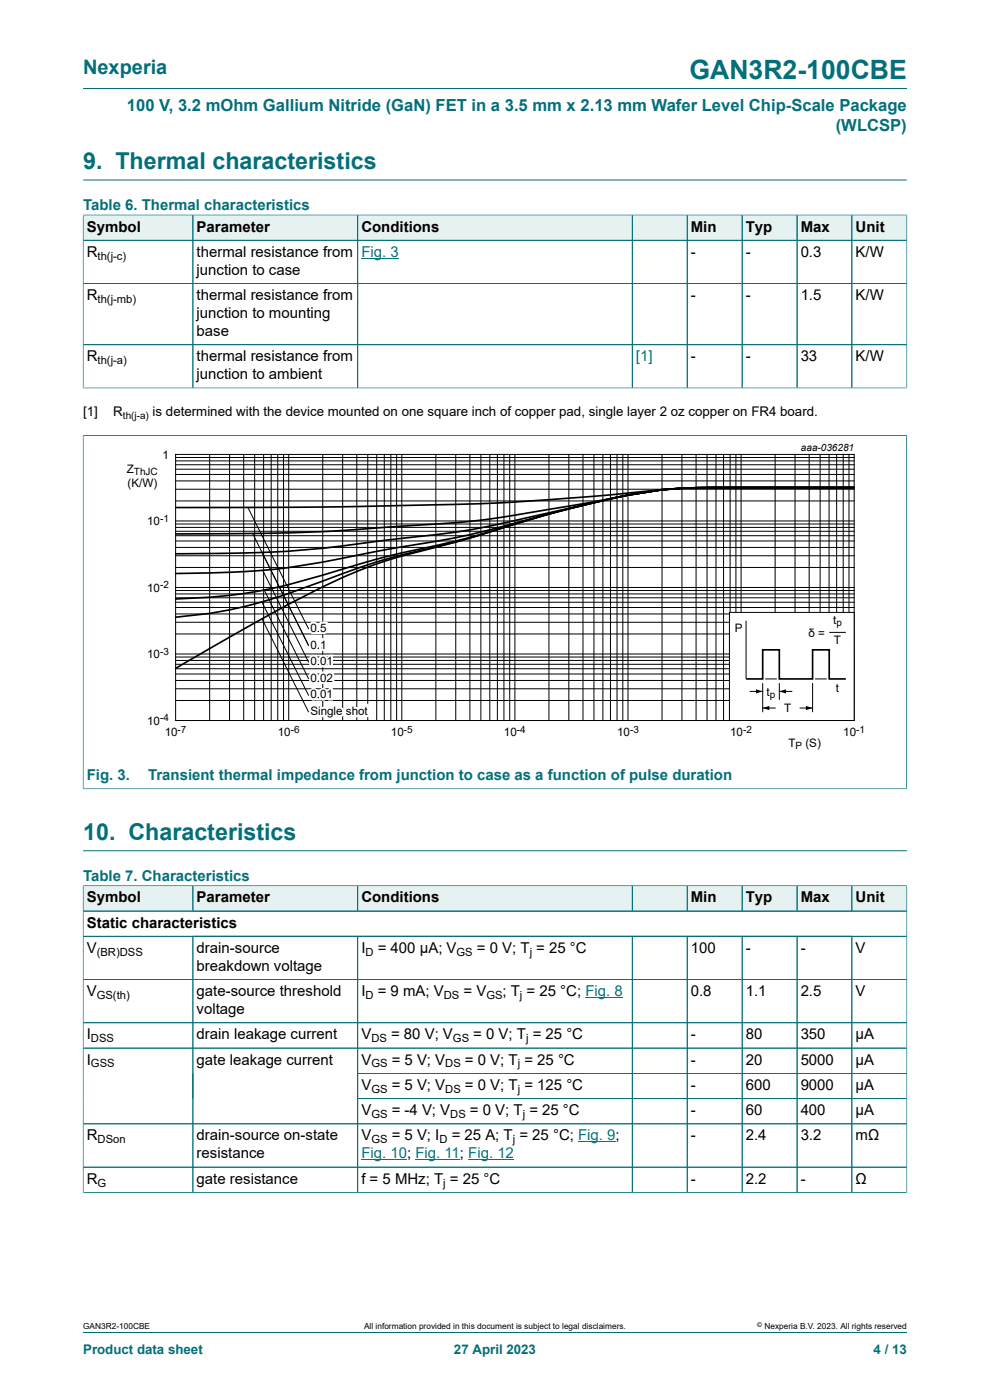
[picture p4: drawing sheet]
<svg xmlns="http://www.w3.org/2000/svg" width="210mm" height="297mm" viewBox="0 0 210 297" stroke-linecap="round" stroke-linejoin="round" font-family="sans-serif">
<path d="M17.6 18.8h174.8M17.6 38.2h174.8" fill="none" stroke="#036f7b" stroke-width=".21"/>
<path d="M17.7 45.7h23.2v5.2h-23.2z" fill="#e6f1f2"/>
<path d="M17.6 45.5v5.5h23.3v-5.4h-23.3" fill="none" stroke="#036f7b" stroke-width=".21"/>
<path d="M41 45.7h34.8v5.2h-34.8z" fill="#e6f1f2"/>
<path d="M40.9 45.6h35v5.4h-35z" fill="none" stroke="#036f7b" stroke-width=".21"/>
<path d="M75.9 45.7h58.1v5.2h-58.1z" fill="#e6f1f2"/>
<path d="M75.9 45.6h58.2v5.4h-58.2z" fill="none" stroke="#036f7b" stroke-width=".21"/>
<path d="M134.2 45.7h11.5v5.2h-11.5z" fill="#e6f1f2"/>
<path d="M134.1 45.6h11.7v5.4h-11.7z" fill="none" stroke="#036f7b" stroke-width=".21"/>
<path d="M145.8 45.7h11.5v5.2h-11.5z" fill="#e6f1f2"/>
<path d="M145.8 45.6h11.6v5.4h-11.6z" fill="none" stroke="#036f7b" stroke-width=".21"/>
<path d="M157.5 45.7h11.5v5.2h-11.5z" fill="#e6f1f2"/>
<path d="M157.4 45.6h11.7v5.4h-11.7z" fill="none" stroke="#036f7b" stroke-width=".21"/>
<path d="M169.1 45.7h11.5v5.2h-11.5z" fill="#e6f1f2"/>
<path d="M169.1 45.6h11.6v5.4h-11.6z" fill="none" stroke="#036f7b" stroke-width=".21"/>
<path d="M180.8 45.7h11.5v5.2h-11.5z" fill="#e6f1f2"/>
<g fill="none" stroke="#036f7b" stroke-width=".21">
<path d="M17.6 51h174.8M17.6 45.7v36.7M17.7 45.6h174.7M40.9 45.7v36.6M75.9 45.7v36.6M134.1 45.7v36.6M145.8 45.7v36.6M157.4 45.7v36.6M169.1 45.7v36.6M180.7 45.6v36.7M192.4 45.5v36.9M17.6 60.1h174.8"/>
<path d="M17.6 73.1h174.8M17.6 82.3h174.8M17.6 92.4h174.8M17.6 92.3v75.1M192.3 92.3v75.1M17.6 167.3h174.8"/>
</g>
<path d="M76.7 54.8h7.9" fill="none" stroke="#00f" stroke-width=".21"/>
<g fill="none" stroke="#000" stroke-width=".21">
<path d="M37.3 96.4h143.9v56.5h-143.9zM37.3 99.5h143.9M37.3 98.6h143.9M37.3 97.8h143.9M37.3 97.1h143.9M44.5 96.4v56.5M48.7 96.4v56.5M51.7 96.4v56.5M54 96.4v56.5M55.9 96.4v56.5M57.5 96.4v56.5M58.9 96.4v56.5"/>
<path d="M60.1 96.4v56.5M61.2 96.4v56.5M68.5 96.4v56.5M72.7 96.4v56.5M75.7 96.4v56.5M78 96.4v56.5M79.9 96.4v56.5M81.5 96.4v56.5M82.9 96.4v56.5M84.1 96.4v56.5M85.2 96.4v56.5M92.5 96.4v56.5"/>
<path d="M96.7 96.4v56.5M99.7 96.4v56.5M102 96.4v56.5M103.9 96.4v56.5M105.5 96.4v56.5M106.9 96.4v56.5M108.1 96.4v56.5M109.2 96.4v56.5M116.4 96.4v56.5M120.7 96.4v56.5M123.7 96.4v56.5M126 96.4v56.5"/>
<path d="M127.9 96.4v56.5M129.5 96.4v56.5M130.9 96.4v56.5M132.1 96.4v56.5M133.2 96.4v56.5M140.4 96.4v56.5M144.7 96.4v56.5M147.7 96.4v56.5M150 96.4v56.5M151.9 96.4v56.5M153.5 96.4v56.5M154.9 96.4v56.5"/>
<path d="M156.1 96.4v56.5M157.2 96.4v56.5M164.4 96.4v56.5M168.6 96.4v56.5M171.6 96.4v56.5M174 96.4v56.5M175.9 96.4v56.5M177.5 96.4v56.5M178.9 96.4v56.5M180.1 96.4v56.5M37.3 117.9h143.9M37.3 116.1h143.9"/>
<path d="M37.3 114.8h143.9M37.3 113.6h143.9M37.3 112.7h143.9M37.3 111.9h143.9M37.3 111.2h143.9M37.3 110.5h143.9M37.3 106.3h143.9M37.3 103.8h143.9M37.3 102h143.9M37.3 100.7h143.9M52.6 107.6l12.9 25.8M53.6 113.2l11.9 23.8"/>
<path d="M37.3 139.4h143.9M37.3 138.7h143.9M37.3 134.5h143.9M37.3 132h143.9M37.3 130.2h143.9M37.3 128.9h143.9M37.3 127.8h143.9M37.3 126.8h143.9M37.3 126h143.9M37.3 125.3h143.9M37.3 124.6h143.9M37.3 120.4h143.9"/>
<path d="M55.5 127.7l10 19.9M55.6 131.3l9.9 19.8M55.7 121l9.8 19.5M56 125.2l9.5 18.8M37.3 148.6h143.9M37.3 146.1h143.9M37.3 144.4h143.9M37.3 143h143.9M37.3 141.9h143.9M37.3 140.9h143.9M37.3 140.1h143.9"/>
</g>
<path d="M181.2 103.4h-31.2a172.1 172.1 0 0 0-20.5 1.6l-20.3 1.5-9.5 .4-31.2 .7-31.3 .1M181.2 103.4h-24a209.7 209.7 0 0 0-16.8 .5l-7.2 1.1-9.5 1.9-14.5 2.4a142.8 142.8 0 0 1-16.7 1.9l-24 1.6-12.6 .3-18.7 .2M181.2 103.4h-24a209.7 209.7 0 0 0-16.8 .5l-8.3 1.4-22.9 5.1a148.7 148.7 0 0 1-16.7 3l-16.8 2a170.8 170.8 0 0 1-18.2 1.7l-20.3 .4M181.2 103.4h-24a209.7 209.7 0 0 0-16.8 .5l-7.2 1.1-3.7 .8-8.8 2.1-11.5 3.1a172.4 172.4 0 0 1-16.7 3.8l-9.6 1.6-7.2 1.4a145.1 145.1 0 0 1-18.2 3l-8.8 .6-11.5 .3M181.2 103.4h-24a209.7 209.7 0 0 0-16.8 .5l-7.2 1.1-7.2 1.6a236.1 236.1 0 0 0-20.5 5.7l-3.5 1.1a206.1 206.1 0 0 1-17.9 4.1l-11.4 3.2a150 150 0 0 1-15.2 4.2l-1.6 .3a110.4 110.4 0 0 1-18.7 1.9M181.2 103.4h-24a209.7 209.7 0 0 0-16.8 .5l-7.2 1.1-7.2 1.6a225.8 225.8 0 0 0-20.5 5.7l-3.5 1.1a213 213 0 0 1-17.9 4.6l-8.4 2.6-14.5 5.3a97.3 97.3 0 0 1-16.7 4.2l-7.3 .8M181.2 103.4h-24a209.7 209.7 0 0 0-16.8 .5l-7.2 1.1-7.2 1.6a225.8 225.8 0 0 0-20.5 5.7l-8.8 2.7-11.5 3a91.9 91.9 0 0 0-16.7 6.5l-12.6 6.6-18.7 10.7" fill="none" stroke="#000" stroke-width=".35"/>
<path d="M154.7 129.9h26.5v23h-26.5z" fill="#fff"/>
<path d="M154.7 129.9h26.5v23h-26.5zM158.3 131.7v12.3M175.9 134.2h3.5M159.1 146.7h2.7M161.8 144.9v6.2M161.8 150.2h2.6M162.3 144h2.5M165.3 144.9v3.5M165.3 146.7h2.7M169.7 150.2h2.7M172.4 144.9v6.2M172.9 144h2.5" fill="none" stroke="#000" stroke-width=".21"/>
<path d="M158.3 144h3.5v-6.1h3.5v6.1h7.1v-6.1h3.5v6.1h3.5" fill="none" stroke="#000" stroke-width=".35"/>
<path d="M160.4 146.2l1.4 .5-1.4 .4zM161.8 150.2l1.4-.4v.8zM165.3 146.7l1.4-.5v.9zM171 149.8l1.4 .4-1.4 .4z" fill="#000"/>
<path d="M17.6 92.5v74.8M17.7 92.4h174.6M192.3 92.5v74.8M17.7 167.3h174.6M17.6 180.5h174.8" fill="none" stroke="#036f7b" stroke-width=".21"/>
<path d="M17.7 188h23.2v5.2h-23.2z" fill="#e6f1f2"/>
<path d="M17.6 187.8v5.5h23.3v-5.4h-23.3" fill="none" stroke="#036f7b" stroke-width=".21"/>
<path d="M41 188h34.8v5.2h-34.8z" fill="#e6f1f2"/>
<path d="M40.9 187.9h35v5.4h-35z" fill="none" stroke="#036f7b" stroke-width=".21"/>
<path d="M75.9 188h58.1v5.2h-58.1z" fill="#e6f1f2"/>
<path d="M75.9 187.9h58.2v5.4h-58.2z" fill="none" stroke="#036f7b" stroke-width=".21"/>
<path d="M134.2 188h11.5v5.2h-11.5z" fill="#e6f1f2"/>
<path d="M134.1 187.9h11.7v5.4h-11.7z" fill="none" stroke="#036f7b" stroke-width=".21"/>
<path d="M145.8 188h11.5v5.2h-11.5z" fill="#e6f1f2"/>
<path d="M145.8 187.9h11.6v5.4h-11.6z" fill="none" stroke="#036f7b" stroke-width=".21"/>
<path d="M157.5 188h11.5v5.2h-11.5z" fill="#e6f1f2"/>
<path d="M157.4 187.9h11.7v5.4h-11.7z" fill="none" stroke="#036f7b" stroke-width=".21"/>
<path d="M169.1 188h11.5v5.2h-11.5z" fill="#e6f1f2"/>
<path d="M169.1 187.9h11.6v5.4h-11.6z" fill="none" stroke="#036f7b" stroke-width=".21"/>
<path d="M180.8 188h11.5v5.2h-11.5z" fill="#e6f1f2"/>
<g fill="none" stroke="#036f7b" stroke-width=".21">
<path d="M17.6 198.6h174.8M17.6 188v65M17.7 187.9h174.7M40.9 188v5.2M40.9 198.6v54.4M75.9 188v5.2M75.9 198.6v54.4M134.1 188v5.2M134.1 198.6v54.4M145.8 188v5.2M145.8 198.6v54.4M157.4 188v5.2"/>
<path d="M157.4 198.6v54.4M169.1 188v5.2M169.1 198.6v54.4M180.7 187.9v5.4M180.7 198.6v54.4M192.4 187.8v65.2M192.4 193.3h-174.8M17.6 207.8h174.8M17.6 217h174.8M17.6 222.3h174.8M75.9 227.7h116.5M75.9 233.1h116.5"/>
<path d="M192.4 238.4h-174.8M17.6 253h174.8M17.6 247.6h174.8M17.6 282.6h174.8"/>
</g>
<path d="M124.2 211.6h7.9M76.7 246.1h9.7M88.1 246.1h9.5M99.3 246.1h9.7M122.6 242.3h8" fill="none" stroke="#00f" stroke-width=".21"/>
<text font-size="5.6" fill="#036f7b" x="146.3" y="16.8">GAN3R2-100CBE</text>
<g font-size="4.9" fill="#036f7b">
<text x="17.6" y="35.9">9. Thermal characteristics</text>
<text x="17.6" y="178.1">10. Characteristics</text>
</g>
<text font-size="4.2" fill="#036f7b" x="17.6" y="15.6">Nexperia</text>
<g font-size="3.5" fill="#036f7b">
<text x="26.9" y="23.7">100 V, 3.2 mOhm Gallium Nitride (GaN) FET in a 3.5 mm x 2.13 mm Wafer Level Chip-Scale Package</text>
<text x="177.3" y="27.9">(WLCSP)</text>
</g>
<g font-size="3.2" fill="#036f7b">
<text x="17.6" y="44.5">Table 6. Thermal characteristics</text>
<text x="18.4" y="165.5">Fig. 3.</text>
<text x="31.4" y="165.5">Transient thermal impedance from junction to case as a function of pulse duration</text>
<text x="17.6" y="186.8">Table 7. Characteristics</text>
</g>
<g font-size="3.2">
<text x="18.4" y="49.1">Symbol</text>
<text x="41.7" y="49.1">Parameter</text>
<text x="76.7" y="49.1">Conditions</text>
<text x="146.5" y="49.1">Min</text>
<text x="158.2" y="49.1">Typ</text>
<text x="169.8" y="49.1">Max</text>
<text x="181.5" y="49.1">Unit</text>
<text x="18.4" y="54.5">R</text>
<text x="41.7" y="54.5">thermal resistance from</text>
<text x="41.7" y="58.3">junction to case</text>
<text x="146.5" y="54.5">-</text>
<text x="158.2" y="54.5">-</text>
<text x="169.8" y="54.5">0.3</text>
<text x="181.5" y="54.5">K/W</text>
<text x="18.4" y="63.7">R</text>
<text x="41.7" y="63.7">thermal resistance from</text>
<text x="146.5" y="63.7">-</text>
<text x="158.2" y="63.7">-</text>
<text x="169.8" y="63.7">1.5</text>
<text x="181.5" y="63.7">K/W</text>
<text x="41.7" y="67.5">junction to mounting</text>
<text x="41.7" y="71.3">base</text>
<text x="18.4" y="76.6">R</text>
<text x="41.7" y="76.6">thermal resistance from</text>
<text x="146.5" y="76.6">-</text>
<text x="158.2" y="76.6">-</text>
<text x="169.8" y="76.6">33</text>
<text x="181.5" y="76.6">K/W</text>
<text x="41.7" y="80.4">junction to ambient</text>
<text x="18.4" y="191.4">Symbol</text>
<text x="41.7" y="191.4">Parameter</text>
<text x="76.7" y="191.4">Conditions</text>
<text x="146.5" y="191.4">Min</text>
<text x="158.2" y="191.4">Typ</text>
<text x="169.8" y="191.4">Max</text>
<text x="181.5" y="191.4">Unit</text>
<text x="18.4" y="196.8">Static characteristics</text>
<text x="18.4" y="202.1">V</text>
<text x="41.7" y="202.1">drain-source</text>
<text x="76.7" y="202.1">I</text>
<text x="80.1" y="202.1">= 400 µA; V</text>
<text x="101.2" y="202.1">= 0 V; T = 25 °C</text>
<text x="146.5" y="202.1">100</text>
<text x="158.2" y="202.1">-</text>
<text x="169.8" y="202.1">-</text>
<text x="181.5" y="202.1">V</text>
<text x="41.7" y="205.9">breakdown voltage</text>
<text x="18.4" y="211.3">V</text>
<text x="41.7" y="211.3">gate-source threshold</text>
<text x="41.7" y="215.1">voltage</text>
<text x="76.7" y="211.3">I</text>
<text x="80.1" y="211.3">= 9 mA; V</text>
<text x="98.3" y="211.3">= V</text>
<text x="106.6" y="211.3">; T = 25 °C; Fig. 8</text>
<text x="146.5" y="211.3">0.8</text>
<text x="158.2" y="211.3">1.1</text>
<text x="169.8" y="211.3">2.5</text>
<text x="181.5" y="211.3">V</text>
<text x="18.4" y="220.5">I</text>
<text x="41.7" y="220.5">drain leakage current</text>
<text x="76.7" y="220.5">V</text>
<text x="83" y="220.5">= 80 V; V</text>
<text x="100.4" y="220.5">= 0 V; T = 25 °C</text>
<text x="146.5" y="220.5">-</text>
<text x="158.2" y="220.5">80</text>
<text x="169.8" y="220.5">350</text>
<text x="181.5" y="220.5">µA</text>
<text x="18.4" y="225.8">I</text>
<text x="41.7" y="225.8">gate leakage current</text>
<text x="76.7" y="225.8">V</text>
<text x="83.1" y="225.8">= 5 V; V</text>
<text x="98.6" y="225.8">= 0 V; T = 25 °C</text>
<text x="146.5" y="225.8">-</text>
<text x="158.2" y="225.8">20</text>
<text x="169.8" y="225.8">5000</text>
<text x="181.5" y="225.8">µA</text>
<text x="76.7" y="231.2">V</text>
<text x="83.1" y="231.2">= 5 V; V</text>
<text x="98.6" y="231.2">= 0 V; T = 125 °C</text>
<text x="146.5" y="231.2">-</text>
<text x="158.2" y="231.2">600</text>
<text x="169.8" y="231.2">9000</text>
<text x="181.5" y="231.2">µA</text>
<text x="76.7" y="236.6">V</text>
<text x="83.1" y="236.6">= -4 V; V</text>
<text x="99.7" y="236.6">= 0 V; T = 25 °C</text>
<text x="146.5" y="236.6">-</text>
<text x="158.2" y="236.6">60</text>
<text x="169.8" y="236.6">400</text>
<text x="181.5" y="236.6">µA</text>
<text x="18.4" y="241.9">R</text>
<text x="41.7" y="241.9">drain-source on-state</text>
<text x="41.7" y="245.7">resistance</text>
<text x="76.7" y="241.9">V</text>
<text x="83.1" y="241.9">= 5 V; I</text>
<text x="95.8" y="241.9">= 25 A; T = 25 °C; Fig. 9;</text>
<text x="146.5" y="241.9">-</text>
<text x="158.2" y="241.9">2.4</text>
<text x="169.8" y="241.9">3.2</text>
<text x="181.5" y="241.9">mΩ</text>
<text x="18.4" y="251.1">R</text>
<text x="41.7" y="251.1">gate resistance</text>
<text x="76.7" y="251.1">f = 5 MHz; T = 25 °C</text>
<text x="146.5" y="251.1">-</text>
<text x="158.2" y="251.1">2.2</text>
<text x="169.8" y="251.1">-</text>
<text x="181.5" y="251.1">Ω</text>
</g>
<g font-size="3.2" fill="#00f">
<text x="76.7" y="54.5">Fig. 3</text>
<text x="134.9" y="76.6">[1]</text>
<text x="76.7" y="245.7">Fig. 10; Fig. 11; Fig. 12</text>
</g>
<g font-size="2.8">
<text x="17.6" y="88.3">[1]</text>
<text x="24" y="88.3">R</text>
<text x="32.4" y="88.3">is determined with the device mounted on one square inch of copper pad, single layer 2 oz copper on FR4 board.</text>
</g>
<g font-size="2.8" fill="#036f7b">
<text x="17.6" y="287.2">Product data sheet</text>
<text x="96.3" y="287.2">27 April 2023</text>
<text x="185.3" y="287.2">4 / 13</text>
</g>
<g font-size="2.5">
<text x="26.9" y="100.3">Z</text>
<text x="34.5" y="97.3">1</text>
<text x="27" y="103.3">(K/W)</text>
<text x="31.2" y="111.4">10</text>
<text x="31.2" y="125.5">10</text>
<text x="65.8" y="134.1">0.5</text>
<text x="65.8" y="137.6">0.2</text>
<text x="67.9" y="137.6">1</text>
<text x="155.9" y="134.2">P</text>
<text x="171.5" y="135.2">δ =</text>
<text x="176.7" y="132.4">t</text>
<text x="176.9" y="136.6">T</text>
<text x="31.2" y="139.6">10</text>
<text x="65.8" y="141.1">0.01</text>
<text x="65.8" y="144.6">0.02</text>
<text x="65.8" y="148.2">0.01</text>
<text x="162.6" y="147.6">t</text>
<text x="177.3" y="146.9">t</text>
<text x="31.2" y="153.7">10</text>
<text x="65.8" y="151.7">Single shot</text>
<text x="166.3" y="151.1">T</text>
<text x="34.9" y="156.2">10</text>
<text x="58.9" y="156.2">10</text>
<text x="82.9" y="156.2">10</text>
<text x="106.9" y="156.2">10</text>
<text x="130.9" y="156.2">10</text>
<text x="154.9" y="156.2">10</text>
<text x="167.2" y="158.5">T</text>
<text x="170.8" y="158.5">(S)</text>
<text x="178.9" y="156.2">10</text>
</g>
<g font-size="2.4">
<text x="20.7" y="55.1">th(j-c)</text>
<text x="20.7" y="64.3">th(j-mb)</text>
<text x="20.7" y="77.3">th(j-a)</text>
<text x="20.5" y="202.8">(BR)DSS</text>
<text x="77.5" y="202.8">D</text>
<text x="96.9" y="202.8">GS</text>
<text x="112.4" y="202.8">j</text>
<text x="20.5" y="211.9">GS(th)</text>
<text x="77.5" y="211.9">D</text>
<text x="94.1" y="211.9">DS</text>
<text x="103.2" y="211.9">GS</text>
<text x="110.3" y="211.9">j</text>
<text x="19.3" y="221.1">DSS</text>
<text x="78.8" y="221.1">DS</text>
<text x="96.1" y="221.1">GS</text>
<text x="111.6" y="221.1">j</text>
<text x="19.3" y="226.5">GSS</text>
<text x="78.8" y="226.5">GS</text>
<text x="94.4" y="226.5">DS</text>
<text x="109.8" y="226.5">j</text>
<text x="78.8" y="231.8">GS</text>
<text x="94.4" y="231.8">DS</text>
<text x="109.8" y="231.8">j</text>
<text x="78.8" y="237.2">GS</text>
<text x="95.5" y="237.2">DS</text>
<text x="110.9" y="237.2">j</text>
<text x="20.7" y="242.5">DSon</text>
<text x="78.8" y="242.5">GS</text>
<text x="93.2" y="242.5">D</text>
<text x="108.8" y="242.5">j</text>
<text x="20.7" y="251.7">G</text>
<text x="94" y="251.7">j</text>
</g>
<g font-size="2.1">
<text x="26.1" y="88.8">th(j-a)</text>
<text x="169.9" y="95.6">aaa-036281</text>
<text x="28.4" y="100.8">ThJC</text>
<text x="34" y="110.7">-1</text>
<text x="34" y="124.8">-2</text>
<text x="177.4" y="132.9">p</text>
<text x="34" y="138.9">-3</text>
<text x="163.3" y="148.1">p</text>
<text x="34" y="153">-4</text>
<text x="37.7" y="155.5">-7</text>
<text x="61.7" y="155.5">-6</text>
<text x="85.7" y="155.5">-5</text>
<text x="109.7" y="155.5">-4</text>
<text x="133.6" y="155.5">-3</text>
<text x="157.6" y="155.5">-2</text>
<text x="181.6" y="155.5">-1</text>
<text x="168.7" y="159">P</text>
</g>
<g font-size="1.8">
<text x="17.6" y="282">GAN3R2-100CBE</text>
<text x="77.2" y="282">All information provided in this document is subject to legal disclaimers.</text>
<text x="162.2" y="282">Nexperia B.V. 2023. All rights reserved</text>
</g>
<text font-size="1.4" x="160.6" y="281.6">©</text>
</svg>
